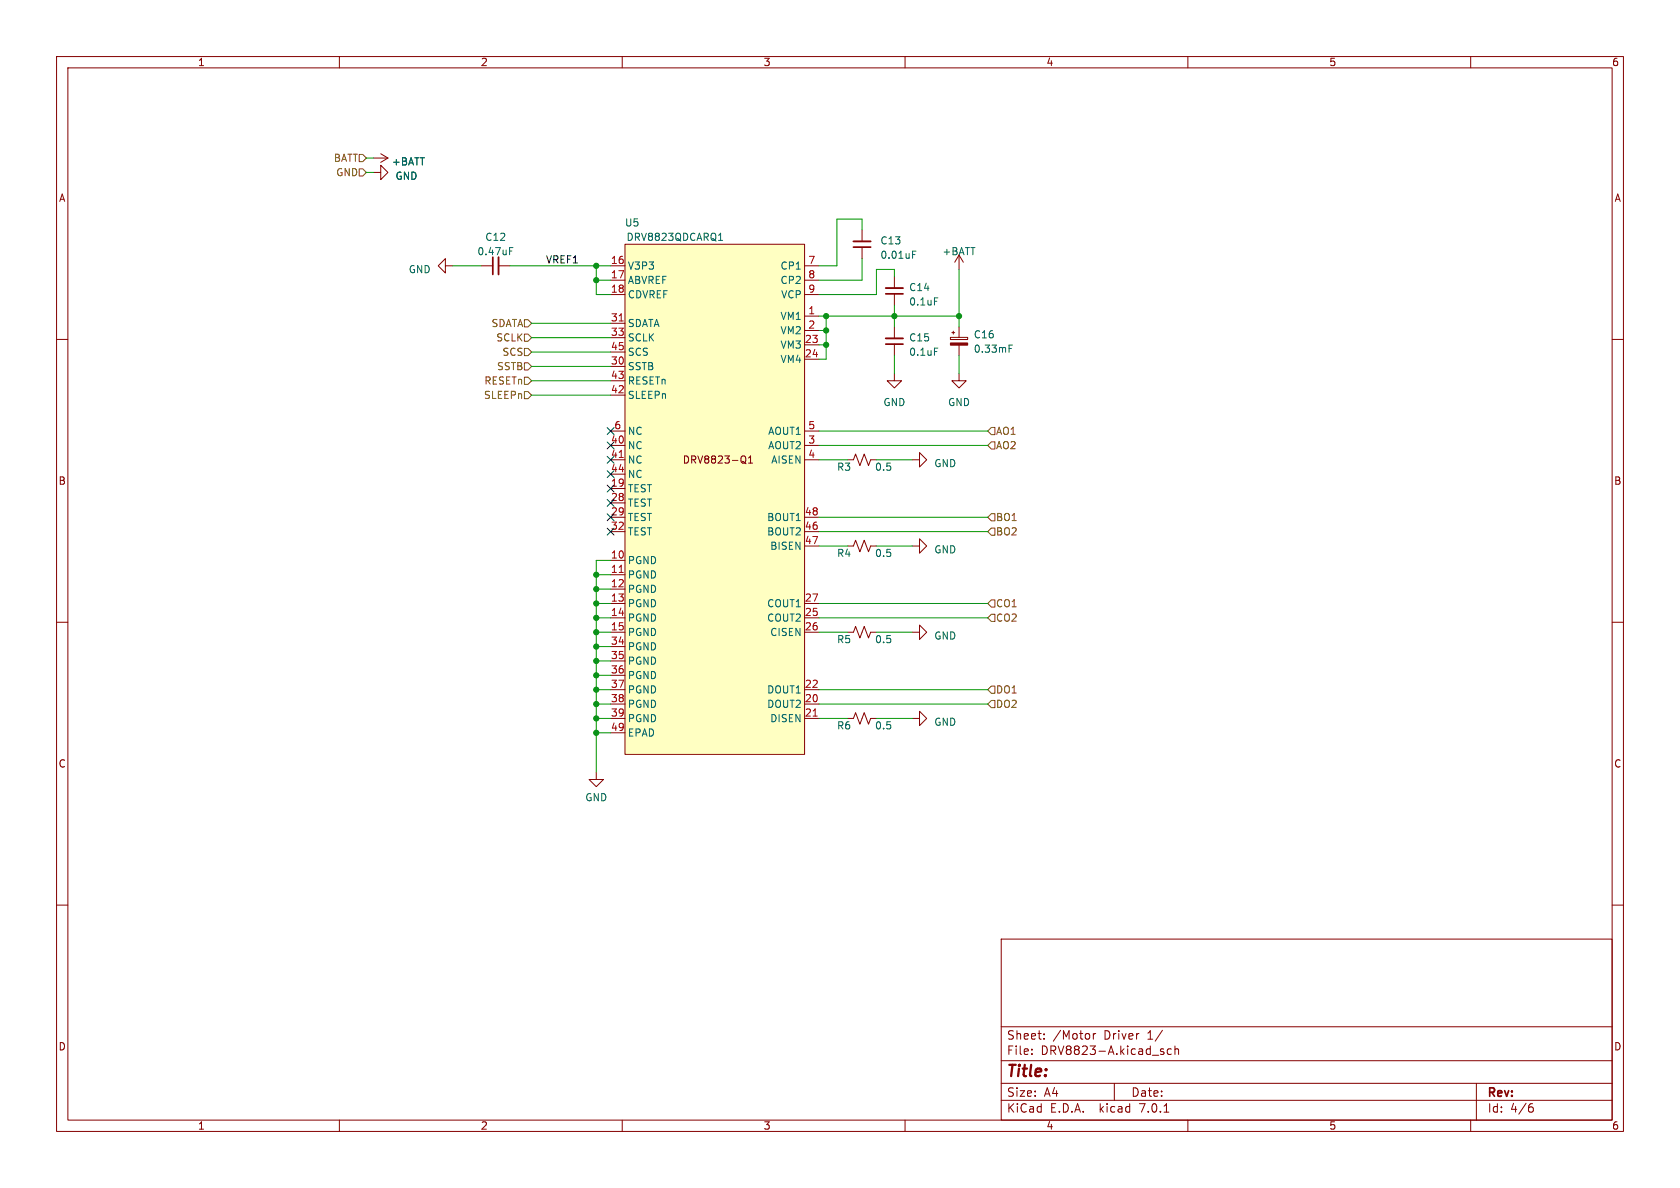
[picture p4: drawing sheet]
<svg xmlns="http://www.w3.org/2000/svg" width="297mm" height="210mm" viewBox="0 0 297 210" stroke-linecap="round" stroke-linejoin="round" font-family="sans-serif">
<g fill="none" stroke="#840000" stroke-width=".18">
<path d="M10 10h277v190h-277zM12 12h273v186h-273zM60 10v2M110 10v2M160 10v2M210 10v2M260 10v2M66 30.5h1.3v-1.3l1.3 1.3-1.3 1.3v-1.3M66 27.9h2.6M67.3 27.2l1.3 .7M68.6 27.9l-1.3 .8M10 60h2"/>
<path d="M78.7 47v-1.3l-1.2 1.3 1.2 1.3v-1.3h1.3M85.1 47h2M88.1 47h2.1M107.9 47h2.6M107.9 49.5h2.6M107.9 52.1h2.6M107.9 57.2h2.6M107.9 59.7h2.6M110.5 43.2h31.7v90.2h-31.7zM142.2 55.9h2.6M142.2 47h2.6M142.2 49.5h2.6"/>
<path d="M142.2 52.1h2.6M142.2 58.4h2.6M152.4 40.6v2.1M152.4 43.7v2M158.1 48.9v2M158.1 51.9v2.1M158.1 57.8v2M168 59.6h3.1v.4h-3.1zM168.3 58.8h.5M168.5 58.5v.6M169.5 45.1v2.5M169.5 57.8v1.8"/>
<path d="M169.5 45.1l-.7 1.3M169.5 45.1l.8 1.3M285 60h2M107.9 78.7h2.6M107.9 64.8h2.6M107.9 69.9h2.6M107.9 67.3h2.6M107.9 62.2h2.6M107.9 76.2h2.6M142.2 61h2.6M142.2 63.5h2.6M142.2 78.7h2.6"/>
<path d="M142.2 76.2h2.6M158.1 66v1.3h1.3l-1.3 1.3-1.3-1.3h1.3M158.1 60.8v2.1M169.5 66v1.3h1.3l-1.3 1.3-1.2-1.3h1.2M169.5 61v1.9M107.9 99.1h2.6M107.9 86.4h2.6M107.9 88.9h2.6M107.9 91.4h2.6M107.9 94h2.6M107.9 81.3h2.6M107.9 83.8h2.6"/>
<path d="M131.3 80.6a.43 .43 0 0 1 .5 .4v.4a.43 .43 0 0 1-.5 .5M131.5 81.6l.4 .4M132.3 81.9h.7M132.3 81l.4-.4v1.3M142.2 91.4h2.6M142.2 94h2.6M142.2 81.3h2.6M142.2 96.5h2.6M149.9 81.3h1l.4-1 .7 2 .8-2 .7 2 .4-1h1M149.9 96.5h1l.4-1 .7 2 .8-2 .7 2 .4-1h1M161.3 81.3h1.3v-1.3l1.2 1.3-1.2 1.3v-1.3M161.3 96.5h1.3v-1.2l1.2 1.2-1.2 1.3v-1.3"/>
<path d="M10 110h2M107.9 111.8h2.6M107.9 101.6h2.6M107.9 104.1h2.6M107.9 106.7h2.6M107.9 109.2h2.6M107.9 114.3h2.6M107.9 116.8h2.6M107.9 119.4h2.6M142.2 111.8h2.6M142.2 106.7h2.6M142.2 109.2h2.6"/>
<path d="M149.9 111.8h1l.4-1.1 .7 2.1 .8-2.1 .7 2.1 .4-1h1M161.3 111.8h1.3v-1.3l1.2 1.3-1.2 1.2v-1.2M285 110h2M105.4 136.5v1.3h1.3l-1.3 1.3-1.3-1.3h1.3M107.9 124.5h2.6M107.9 127h2.6M107.9 121.9h2.6M107.9 129.5h2.6M142.2 124.5h2.6M142.2 127h2.6M142.2 121.9h2.6M149.9 127h1l.4-1 .7 2 .8-2 .7 2 .4-1h1"/>
<path d="M161.3 127h1.3v-1.3l1.2 1.3-1.2 1.3v-1.3M10 160h2M285 160h2M177 166h108v32h-108zM60 198v2M110 198v2M160 198v2M177 194.5h108M177 191.5h108M177 187.5h108M177 181.5h108M182.4 186.3v.1"/>
<path d="M182.4 185.5v.1M184.6 183.6v.1M184.6 182.8v.1M193.3 182.7v1M193.7 182.7l-.3 .1-.1 .2M197 191.5v3M205.5 182.1l-1.3 2M205.6 185.9l.2 .2-.2 .3M205.6 185.4l.1 .1M205.8 196.6h.8M207.1 185.5l-.5-.1-.2 .3v.4l.1 .2h.6M207.7 185.5l.2-.1 .4 .1 .1 .9"/>
<path d="M207.7 184.9v1.5M210 198v2M260 198v2M261 191.5v6.5M270.5 195.7h.4l.2 .3-.1 .5-.5 .1M270.9 195.1l-.4 .1"/>
</g>
<path d="M110.5 43.2h31.7v90.2h-31.7z" fill="#ffffc2" stroke="#ffffc2" stroke-width=".18"/>
<path d="M109.5 56.7h.7M109.5 80.9h.7M109.5 101.2h.7M143.8 126.6h.7" fill="none" stroke="#a90000" stroke-width=".18"/>
<path d="M90.1 44.4h.4M90.1 43.8h.6M127 42.5h.8M127.3 41.4l.1-.2v1.3M161.3 45h.5M161.3 44.4h.6M165.2 52.7h.6M165.2 61.5h.6M178.4 61.6h.4M178.4 61h.6" fill="none" stroke="#006464" stroke-width=".18"/>
<path d="M88.1 45.5v3M150.9 42.7h3M156.6 59.8h3M156.6 50.9h3" fill="none" stroke="#840000" stroke-width=".33"/>
<path d="M87.1 45.5v3M150.9 43.7h3M156.6 51.9h3M156.6 60.8h3" fill="none" stroke="#840000" stroke-width=".3"/>
<path d="M168 60.6h3.1v.4h-3.1z" fill="#840000" stroke="#840000" stroke-width=".18"/>
<g fill="none" stroke="#725600" stroke-width=".18">
<path d="M63.5 29.8h.6l.7 .7-.7 .6h-.6zM63.5 27.3h.6l.7 .6-.7 .7h-.6zM92.7 56.5h.6l.7 .7-.7 .6h-.6zM92.7 59.1h.6l.7 .6-.7 .6h-.6zM92.7 69.2h.6l.7 .7-.7 .6h-.6zM92.7 64.1h.6l.7 .7-.7 .6h-.6zM92.7 61.6h.6l.7 .6-.7 .7h-.6zM92.7 66.7h.6l.7 .6-.7 .6h-.6zM175.3 78.1h.6v1.3h-.6l-.7-.7zM175.3 75.6h.6v1.2h-.6l-.7-.6zM175.3 90.8h.6v1.3h-.6l-.7-.7zM175.3 93.3h.6v1.3h-.6l-.7-.6z"/>
<path d="M175.3 106h.6v1.3h-.6l-.7-.6zM175.3 108.6h.6v1.3h-.6l-.7-.7zM175.3 123.8h.6v1.3h-.6l-.7-.6zM175.3 121.3h.6v1.3h-.6l-.7-.7z"/>
</g>
<g fill="none" stroke="#009600" stroke-width=".18">
<path d="M64.8 27.9h1.2M64.8 30.5h1.2M80 47h5.1M90.2 47h17.7M94 59.7h13.9M94 57.2h13.9M105.4 47v5.1h2.5M105.4 49.5h2.5M144.8 58.4h1.2M144.8 55.9h24.7M146 55.9v7.6h-1.2M152.4 40.6v-1.9h-4.4v8.3h-3.2"/>
<path d="M152.4 45.7v3.8h-7.6M158.1 48.9v-1.3h-3.2v4.5h-10.1M158.1 54v3.8M169.5 47.6v10.2M94 62.2h13.9M94 64.8h13.9M94 67.3h13.9M94 69.9h13.9M144.8 61h1.2M144.8 78.7h29.8M144.8 76.2h29.8M158.1 62.9v3.1"/>
<path d="M169.5 62.9v3.1M107.9 99.1h-2.5v37.4M144.8 81.3h5.1M144.8 91.4h29.8M144.8 94h29.8M144.8 96.5h5.1M154.9 81.3h6.4M154.9 96.5h6.4M105.4 109.2h2.5M105.4 106.7h2.5M105.4 114.3h2.5M105.4 116.8h2.5"/>
<path d="M105.4 111.8h2.5M105.4 119.4h2.5M105.4 101.6h2.5M105.4 104.1h2.5M144.8 109.2h29.8M144.8 106.7h29.8M144.8 111.8h5.1M154.9 111.8h6.4M105.4 121.9h2.5M105.4 127h2.5M105.4 129.5h2.5M105.4 124.5h2.5"/>
<path d="M144.8 121.9h29.8M144.8 127h5.1M144.8 124.5h29.8M154.9 127h6.4"/>
</g>
<g fill="none" stroke="#000084" stroke-width=".18">
<path d="M107.3 78.1l1.3 1.2M107.3 75.6l1.3 1.2M108.6 78.1l-1.3 1.2M108.6 75.6l-1.3 1.2M107.3 83.2l1.3 1.2M107.3 88.3l1.3 1.2M107.3 85.8l1.3 1.2M107.3 93.4l1.3 1.2M107.3 90.8l1.3 1.2M107.3 80.7l1.3 1.2M108.6 83.2l-1.3 1.2M108.6 88.3l-1.3 1.2"/>
<path d="M108.6 85.8l-1.3 1.2M108.6 93.4l-1.3 1.2M108.6 90.8l-1.3 1.2M108.6 80.7l-1.3 1.2"/>
</g>
<g fill="#009600" stroke="#009600" stroke-width=".18">
<circle cx="158.1" cy="55.9" r=".46"/>
<circle cx="169.5" cy="55.9" r=".46"/>
<circle cx="105.4" cy="104.1" r=".46"/>
<circle cx="105.4" cy="101.6" r=".46"/>
<circle cx="105.4" cy="49.5" r=".46"/>
<circle cx="146" cy="55.9" r=".46"/>
<circle cx="146" cy="61" r=".46"/>
<circle cx="146" cy="58.4" r=".46"/>
<circle cx="105.4" cy="47" r=".46"/>
<circle cx="105.4" cy="106.7" r=".46"/>
<circle cx="105.4" cy="109.2" r=".46"/>
<circle cx="105.4" cy="111.8" r=".46"/>
<circle cx="105.4" cy="121.9" r=".46"/>
<circle cx="105.4" cy="124.5" r=".46"/>
<circle cx="105.4" cy="119.4" r=".46"/>
<circle cx="105.4" cy="116.8" r=".46"/>
<circle cx="105.4" cy="114.3" r=".46"/>
<circle cx="105.4" cy="127" r=".46"/>
<circle cx="105.4" cy="129.5" r=".46"/>
</g>
<text font-size="2.8" fill="#840000" x="178" y="190.8">Title:</text>
<g font-size="2.1" fill="#840000">
<text x="178" y="183.9">Sheet:</text>
<text x="186.2" y="183.9">/Motor</text>
<text x="195.2" y="183.9">Driver</text>
<text x="202.9" y="183.9">1/</text>
<text x="178" y="186.6">File:</text>
<text x="184" y="186.6">DRV8823-A.kicad_sch</text>
<text x="178" y="196.8">KiCad</text>
<text x="178" y="194">Size:</text>
<text x="184.6" y="194">A4</text>
<text x="185.7" y="196.8">E.D.A.</text>
<text x="194.4" y="196.8">kicad</text>
<text x="200" y="194">Date:</text>
<text x="201.5" y="196.8">7.0.1</text>
<text x="263" y="194.2">Rev:</text>
<text x="263" y="196.8">Id:</text>
<text x="267" y="196.8">4/6</text>
</g>
<g font-size="1.8" fill="#840000">
<text x="35" y="11.8">1</text>
<text x="85" y="11.8">2</text>
<text x="135" y="11.8">3</text>
<text x="185" y="11.8">4</text>
<text x="235" y="11.8">5</text>
<text x="285" y="11.8">6</text>
<text x="10.4" y="35.8">A</text>
<text x="285.4" y="35.8">A</text>
<text x="120.6" y="82.1">DRV8823-Q1</text>
<text x="10.3" y="85.8">B</text>
<text x="285.3" y="85.8">B</text>
<text x="10.3" y="135.8">C</text>
<text x="285.3" y="135.8">C</text>
<text x="10.3" y="185.8">D</text>
<text x="285.3" y="185.8">D</text>
<text x="35" y="199.8">1</text>
<text x="85" y="199.8">2</text>
<text x="135" y="199.8">3</text>
<text x="185" y="199.8">4</text>
<text x="235" y="199.8">5</text>
<text x="285" y="199.8">6</text>
</g>
<g font-size="1.8" fill="#725600">
<text x="58.9" y="28.8">BATT</text>
<text x="59.3" y="31.3">GND</text>
<text x="86.8" y="58">SDATA</text>
<text x="87.6" y="60.5">SCLK</text>
<text x="87.7" y="65.6">SSTB</text>
<text x="88.7" y="63.1">SCS</text>
<text x="85.4" y="70.7">SLEEPn</text>
<text x="85.5" y="68.1">RESETn</text>
<text x="176.1" y="77">AO1</text>
<text x="176.1" y="79.6">AO2</text>
<text x="176.1" y="92.3">BO1</text>
<text x="176.1" y="94.8">BO2</text>
<text x="176.1" y="107.5">CO1</text>
<text x="176.1" y="110">CO2</text>
<text x="176.1" y="125.3">DO2</text>
<text x="176.1" y="122.7">DO1</text>
</g>
<g font-size="1.8" fill="#006464">
<text x="69.2" y="29.4">+BATT</text>
<text x="69.9" y="31.9">GND</text>
<text x="110.4" y="40.2">U5</text>
<text x="84.3" y="45.3">0.47uF</text>
<text x="85.7" y="42.7">C12</text>
<text x="110.7" y="42.7">DRV8823QDCARQ1</text>
<text x="111" y="47.8">V3P3</text>
<text x="137.9" y="47.8">CP1</text>
<text x="155.6" y="43.4">C13</text>
<text x="155.6" y="45.9">0.01uF</text>
<text x="166.5" y="45.3">+BATT</text>
<text x="72.2" y="48.5">GND</text>
<text x="111" y="50.4">ABVREF</text>
<text x="111" y="52.9">CDVREF</text>
<text x="137.9" y="50.4">CP2</text>
<text x="138" y="52.9">VCP</text>
<text x="160.7" y="51.6">C14</text>
<text x="111" y="58">SDATA</text>
<text x="137.9" y="56.7">VM1</text>
<text x="137.9" y="59.2">VM2</text>
<text x="160.7" y="54.2">0.1uF</text>
<text x="172.1" y="60">C16</text>
<text x="111" y="65.6">SSTB</text>
<text x="111" y="60.5">SCLK</text>
<text x="111" y="63.1">SCS</text>
<text x="137.9" y="61.8">VM3</text>
<text x="137.9" y="64.3">VM4</text>
<text x="160.7" y="60.5">C15</text>
<text x="160.7" y="63">0.1uF</text>
<text x="172.1" y="62.5">0.33mF</text>
<text x="111" y="70.7">SLEEPn</text>
<text x="111" y="68.1">RESETn</text>
<text x="156.1" y="71.9">GND</text>
<text x="167.5" y="71.9">GND</text>
<text x="111" y="77">NC</text>
<text x="135.7" y="77">AOUT1</text>
<text x="111" y="79.6">NC</text>
<text x="111" y="82.1">NC</text>
<text x="135.7" y="79.6">AOUT2</text>
<text x="136.2" y="82.1">AISEN</text>
<text x="147.9" y="83.4">R3</text>
<text x="154.6" y="83.4">0.5</text>
<text x="165.1" y="82.7">GND</text>
<text x="111" y="87.2">TEST</text>
<text x="111" y="89.7">TEST</text>
<text x="111" y="84.6">NC</text>
<text x="111" y="92.3">TEST</text>
<text x="111" y="94.8">TEST</text>
<text x="135.5" y="94.8">BOUT2</text>
<text x="135.5" y="92.3">BOUT1</text>
<text x="111" y="99.9">PGND</text>
<text x="136" y="97.3">BISEN</text>
<text x="147.9" y="98.6">R4</text>
<text x="154.6" y="98.6">0.5</text>
<text x="165.1" y="98">GND</text>
<text x="111" y="102.4">PGND</text>
<text x="111" y="105">PGND</text>
<text x="111" y="107.5">PGND</text>
<text x="135.5" y="107.5">COUT1</text>
<text x="111" y="110">PGND</text>
<text x="111" y="112.6">PGND</text>
<text x="135.5" y="110">COUT2</text>
<text x="136" y="112.6">CISEN</text>
<text x="147.9" y="113.9">R5</text>
<text x="154.6" y="113.9">0.5</text>
<text x="165.1" y="113.2">GND</text>
<text x="111" y="115.1">PGND</text>
<text x="111" y="117.7">PGND</text>
<text x="111" y="120.2">PGND</text>
<text x="111" y="122.7">PGND</text>
<text x="111" y="125.3">PGND</text>
<text x="135.5" y="125.3">DOUT2</text>
<text x="135.5" y="122.7">DOUT1</text>
<text x="111" y="127.8">PGND</text>
<text x="111" y="130.4">EPAD</text>
<text x="136" y="127.8">DISEN</text>
<text x="147.9" y="129.1">R6</text>
<text x="154.6" y="129.1">0.5</text>
<text x="165.1" y="128.5">GND</text>
<text x="103.4" y="141.8">GND</text>
</g>
<text font-size="1.8" fill="#0f0f0f" x="96.5" y="46.6">VREF1</text>
<g font-size="1.8" fill="#a90000">
<text x="107.9" y="46.7">16</text>
<text x="142.8" y="46.7">7</text>
<text x="107.9" y="49.3">17</text>
<text x="107.9" y="51.8">18</text>
<text x="142.8" y="49.3">8</text>
<text x="142.8" y="51.8">9</text>
<text x="107.9" y="56.9">31</text>
<text x="107.9" y="59.4">33</text>
<text x="142.8" y="55.6">1</text>
<text x="142.8" y="58.2">2</text>
<text x="107.9" y="64.5">30</text>
<text x="107.9" y="62">45</text>
<text x="142.2" y="60.7">23</text>
<text x="142.2" y="63.2">24</text>
<text x="107.9" y="69.6">42</text>
<text x="107.9" y="67.1">43</text>
<text x="108.6" y="75.9">6</text>
<text x="142.8" y="75.9">5</text>
<text x="107.9" y="78.5">40</text>
<text x="107.9" y="81">41</text>
<text x="107.9" y="83.6">44</text>
<text x="142.8" y="78.5">3</text>
<text x="142.8" y="81">4</text>
<text x="107.9" y="86.1">19</text>
<text x="107.9" y="88.6">28</text>
<text x="107.9" y="91.2">29</text>
<text x="107.9" y="93.7">32</text>
<text x="142.2" y="93.7">46</text>
<text x="142.2" y="91.2">48</text>
<text x="107.9" y="98.8">10</text>
<text x="107.9" y="101.3">11</text>
<text x="142.2" y="96.3">47</text>
<text x="107.9" y="103.9">12</text>
<text x="107.9" y="106.4">13</text>
<text x="142.2" y="106.4">27</text>
<text x="107.9" y="109">14</text>
<text x="107.9" y="111.5">15</text>
<text x="142.2" y="109">25</text>
<text x="142.2" y="111.5">26</text>
<text x="107.9" y="114">34</text>
<text x="107.9" y="116.6">35</text>
<text x="107.9" y="119.1">36</text>
<text x="107.9" y="121.7">37</text>
<text x="107.9" y="124.2">38</text>
<text x="142.2" y="124.2">20</text>
<text x="142.2" y="121.7">22</text>
<text x="107.9" y="126.7">39</text>
<text x="107.9" y="129.3">49</text>
<text x="142.2" y="126.7">21</text>
</g>
</svg>
